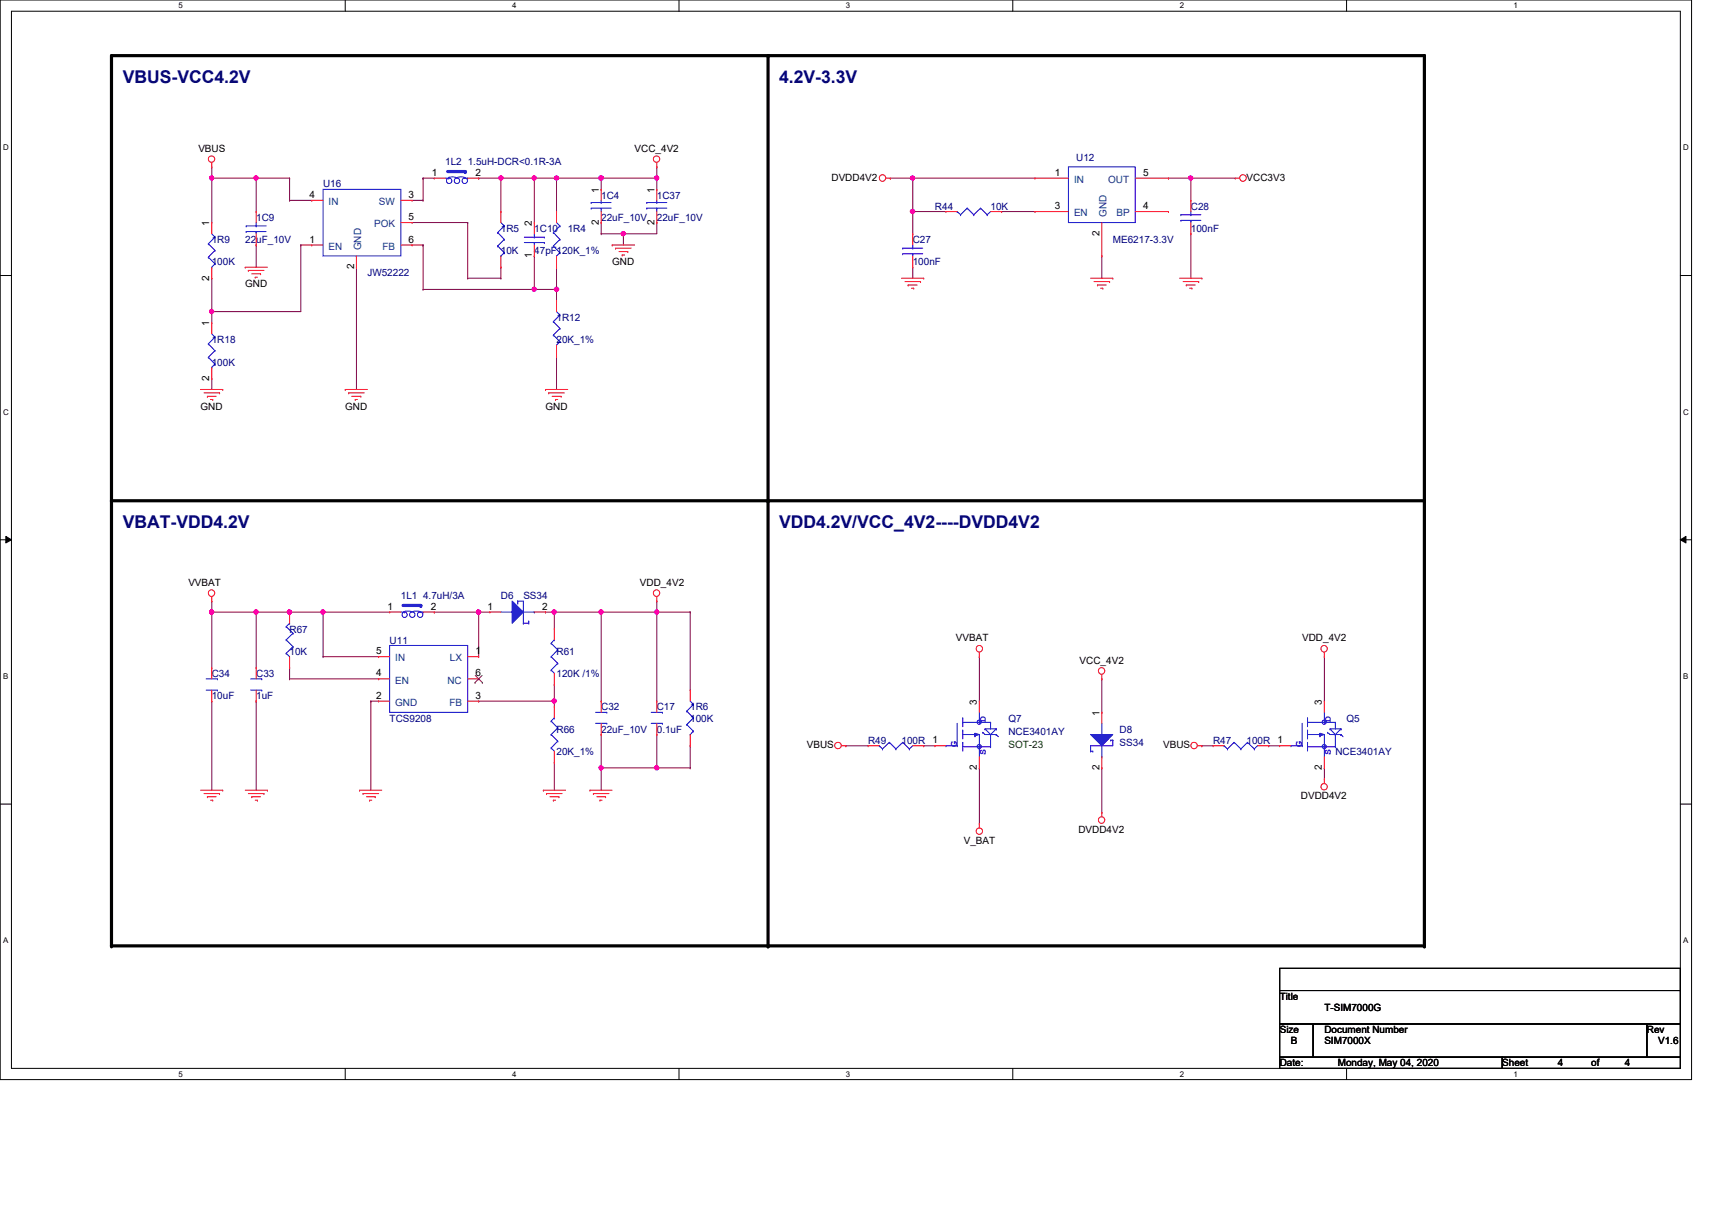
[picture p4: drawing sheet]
<svg xmlns="http://www.w3.org/2000/svg" width="297mm" height="210mm" viewBox="0 0 297 210" stroke-linecap="round" stroke-linejoin="round" font-family="sans-serif">
<path d="M0 0h293.5v187.3h-293.5zM2 1.9h289.5v183.4h-289.5z" fill="none" stroke="#000" stroke-width=".17"/>
<g fill="#fff">
<path d="M30.9 .2h.8v1.5h-.8z"/>
<path d="M30.9 185.5h.8v1.6h-.8z"/>
</g>
<path d="M59.9 0v1.9M59.9 185.3v2" fill="none" stroke="#000" stroke-width=".17"/>
<g fill="#fff">
<path d="M88.9 .2h.7v1.5h-.7z"/>
<path d="M88.9 185.5h.7v1.6h-.7z"/>
</g>
<path d="M117.8 0v1.9M117.8 185.3v2" fill="none" stroke="#000" stroke-width=".17"/>
<g fill="#fff">
<path d="M146.8 .2h.7v1.5h-.7z"/>
<path d="M146.8 185.5h.7v1.6h-.7z"/>
</g>
<path d="M175.7 0v1.9M175.7 185.3v2" fill="none" stroke="#000" stroke-width=".17"/>
<g fill="#fff">
<path d="M204.7 .2h.7v1.5h-.7z"/>
<path d="M204.7 185.5h.7v1.6h-.7z"/>
</g>
<path d="M233.6 0v1.9M233.6 185.3v2" fill="none" stroke="#000" stroke-width=".17"/>
<g fill="#fff">
<path d="M262.6 .2h.8v1.5h-.8z"/>
<path d="M262.6 185.5h.8v1.6h-.8z"/>
<path d="M.5 24.8h1v1.6h-1z"/>
<path d="M292.1 24.8h.9v1.6h-.9z"/>
<path d="M.5 70.7h1v1.5h-1z"/>
<path d="M292.1 70.7h.9v1.5h-.9z"/>
</g>
<path d="M0 47.8h2M291.5 47.8h2" fill="none" stroke="#000" stroke-width=".17"/>
<g fill="#fff">
<path d="M.5 116.5h.9v1.6h-.9z"/>
<path d="M292.1 116.5h.8v1.6h-.8z"/>
</g>
<path d="M0 93.6h2M1 93l1 .6-1 .6zM291.5 93.6l1-.6v1.2zM291.5 93.6h2" fill="none" stroke="#000" stroke-width=".17"/>
<path d="M1 93l1 .6-1 .6zM291.5 93.6l1-.6v1.2z" fill="#000"/>
<g fill="#fff">
<path d="M.5 162.4h.9v1.5h-.9z"/>
<path d="M292.1 162.4h.8v1.5h-.8z"/>
</g>
<path d="M0 139.5h2M291.5 139.5h2" fill="none" stroke="#000" stroke-width=".17"/>
<path d="M19.3 9.7h227.8v154.4h-227.8zM133.3 9.7v154.4M19.3 86.9h227.8" fill="none" stroke="#000" stroke-width=".55"/>
<g fill="#000">
<circle cx="133.3" cy="9.7" r=".28"/>
<circle cx="247.1" cy="9.7" r=".28"/>
<circle cx="19.3" cy="86.9" r=".28"/>
<circle cx="133.3" cy="86.9" r=".28"/>
<circle cx="247.1" cy="86.9" r=".28"/>
<circle cx="19.3" cy="164.1" r=".28"/>
<circle cx="133.3" cy="164.1" r=".28"/>
<circle cx="247.1" cy="164.1" r=".28"/>
</g>
<path d="M114 104.3h.1M114 106.2h.1M114 104.3v17.3" fill="none" stroke="#7f003f" stroke-width=".17"/>
<circle cx="113.9" cy="106.2" r=".38" fill="#f0f"/>
<circle cx="113.9" cy="106.2" r=".38" fill="none" stroke="#f0f" stroke-width=".17"/>
<path d="M104.3 127.4h.1M104.3 133.2h.1M104.3 127.4v5.8M104.3 133.2h9.7" fill="none" stroke="#7f003f" stroke-width=".17"/>
<circle cx="113.9" cy="133.2" r=".37" fill="#f0f"/>
<circle cx="113.9" cy="133.2" r=".37" fill="none" stroke="#f0f" stroke-width=".17"/>
<circle cx="104.3" cy="133.2" r=".37" fill="#f0f"/>
<circle cx="104.3" cy="133.2" r=".37" fill="none" stroke="#f0f" stroke-width=".17"/>
<path d="M44.4 106.2h.1M44.4 106.2v9.6M56 106.2h.1M56 106.2v7.7M44.4 121.6h.1M44.4 121.6v15.5M64.3 121.6h.1M64.3 121.6h1.4M114 127.4h.1M114 127.4v5.8" fill="none" stroke="#7f003f" stroke-width=".17"/>
<circle cx="56" cy="106.2" r=".38" fill="#f0f"/>
<circle cx="56" cy="106.2" r=".38" fill="none" stroke="#f0f" stroke-width=".17"/>
<path d="M50.2 106.2h.1M50.2 106.2h5.8" fill="none" stroke="#7f003f" stroke-width=".17"/>
<circle cx="50.2" cy="106.2" r=".38" fill="#f0f"/>
<circle cx="50.2" cy="106.2" r=".38" fill="none" stroke="#f0f" stroke-width=".17"/>
<path d="M96.2 106.2h.1M96.2 106.2h8.1" fill="none" stroke="#7f003f" stroke-width=".17"/>
<circle cx="104.3" cy="106.2" r=".38" fill="#f0f"/>
<circle cx="104.3" cy="106.2" r=".38" fill="none" stroke="#f0f" stroke-width=".17"/>
<circle cx="96.1" cy="106.2" r=".38" fill="#f0f"/>
<circle cx="96.1" cy="106.2" r=".38" fill="none" stroke="#f0f" stroke-width=".17"/>
<path d="M36.7 106.2h.1M36.7 106.2v9.6" fill="none" stroke="#7f003f" stroke-width=".17"/>
<circle cx="36.7" cy="106.2" r=".38" fill="#f0f"/>
<circle cx="36.7" cy="106.2" r=".38" fill="none" stroke="#f0f" stroke-width=".17"/>
<g fill="none" stroke="#7f003f" stroke-width=".17">
<path d="M36.7 104.3h.1M36.7 104.3v1.9M50.2 117.8h.1M50.2 117.8h15.5M56 113.9h.1M56 113.9h9.7M83.1 106.2h.1M83.1 106.2h1.9M96.2 118.7h.1M96.2 106.2h.1M96.2 106.2v2.9M96.2 118.7v2.9h-13.1"/>
<path d="M104.3 106.2h.1M104.3 106.2v15.4M83.1 121.6h.1"/>
</g>
<circle cx="96.1" cy="121.6" r=".37" fill="#f0f"/>
<circle cx="96.1" cy="121.6" r=".37" fill="none" stroke="#f0f" stroke-width=".17"/>
<g fill="none" stroke="#7f003f" stroke-width=".17">
<path d="M56 106.2h.1M56 106.2h11.6M83.1 106.2h.1M83.1 106.2v7.7M94.7 106.2h.1M94.7 106.2h1.5M36.7 121.6h.1M36.7 121.6v15.5M64.3 121.6h.1M64.3 121.6v15.5M96.2 121.6h.1M96.2 121.6v1"/>
<path d="M104.3 133.2h.1M104.3 133.2v3.9"/>
</g>
<circle cx="83" cy="106.2" r=".38" fill="#f0f"/>
<circle cx="83" cy="106.2" r=".38" fill="none" stroke="#f0f" stroke-width=".17"/>
<path d="M36.7 106.2h.1M36.7 106.2h7.7M96.2 132.2h.1M96.2 132.2v4.9" fill="none" stroke="#7f003f" stroke-width=".17"/>
<circle cx="36.7" cy="106.2" r=".38" fill="#f0f"/>
<circle cx="36.7" cy="106.2" r=".38" fill="none" stroke="#f0f" stroke-width=".17"/>
<path d="M44.4 106.2h.1M44.4 106.2h5.8" fill="none" stroke="#7f003f" stroke-width=".17"/>
<circle cx="44.4" cy="106.2" r=".38" fill="#f0f"/>
<circle cx="44.4" cy="106.2" r=".38" fill="none" stroke="#f0f" stroke-width=".17"/>
<path d="M44.4 30.9h.1M44.4 30.9h5.8M114 29h.1M114 29v1.9" fill="none" stroke="#7f003f" stroke-width=".17"/>
<circle cx="44.4" cy="30.9" r=".37" fill="#f0f"/>
<circle cx="44.4" cy="30.9" r=".37" fill="none" stroke="#f0f" stroke-width=".17"/>
<path d="M36.7 54.1h.1M52.2 42.5h.1M52.2 42.5v11.6h-15.5" fill="none" stroke="#7f003f" stroke-width=".17"/>
<circle cx="36.7" cy="54" r=".37" fill="#f0f"/>
<circle cx="36.7" cy="54" r=".37" fill="none" stroke="#f0f" stroke-width=".17"/>
<g fill="none" stroke="#7f003f" stroke-width=".17">
<path d="M36.7 30.9h.1M36.7 30.9v7.7M44.4 30.9h.1M44.4 30.9v5.8M50.2 30.9h.1M50.2 34.8h.1M50.2 30.9v3.9M50.2 34.8h3.9M73.4 30.9h.1M73.4 30.9v3.9M73.4 30.9h1.9M96.6 30.9h7.7"/>
<path d="M104.3 30.9h.1M44.4 42.5h.1M44.4 42.5v3.9M61.8 46.4h.1M61.8 46.4v21.2M73.4 42.5h.1M73.4 42.5v7.7"/>
</g>
<circle cx="96.6" cy="30.9" r=".37" fill="#f0f"/>
<circle cx="96.6" cy="30.9" r=".37" fill="none" stroke="#f0f" stroke-width=".17"/>
<circle cx="104.3" cy="30.9" r=".37" fill="#f0f"/>
<circle cx="104.3" cy="30.9" r=".37" fill="none" stroke="#f0f" stroke-width=".17"/>
<path d="M104.3 30.9h.1M104.3 30.9h9.7" fill="none" stroke="#7f003f" stroke-width=".17"/>
<circle cx="113.9" cy="30.9" r=".37" fill="#f0f"/>
<circle cx="113.9" cy="30.9" r=".37" fill="none" stroke="#f0f" stroke-width=".17"/>
<circle cx="104.3" cy="30.9" r=".37" fill="#f0f"/>
<circle cx="104.3" cy="30.9" r=".37" fill="none" stroke="#f0f" stroke-width=".17"/>
<path d="M92.7 30.9h.1M92.7 30.9h3.9M96.6 30.9h.1M96.6 30.9v5.8M114 30.9h.1M114 30.9v2M96.6 50.2h.1M96.6 50.2v2M104.3 40.6h.1M104.3 40.6h3.9" fill="none" stroke="#7f003f" stroke-width=".17"/>
<circle cx="92.7" cy="30.9" r=".37" fill="#f0f"/>
<circle cx="92.7" cy="30.9" r=".37" fill="none" stroke="#f0f" stroke-width=".17"/>
<path d="M108.2 40.6h.1M108.2 40.6h5.8" fill="none" stroke="#7f003f" stroke-width=".17"/>
<circle cx="108.1" cy="40.5" r=".37" fill="#f0f"/>
<circle cx="108.1" cy="40.5" r=".37" fill="none" stroke="#f0f" stroke-width=".17"/>
<path d="M92.7 50.2h.1M92.7 50.2h3.9M96.6 61.8h.1M96.6 61.8v5.8" fill="none" stroke="#7f003f" stroke-width=".17"/>
<circle cx="96.6" cy="50.2" r=".37" fill="#f0f"/>
<circle cx="96.6" cy="50.2" r=".37" fill="none" stroke="#f0f" stroke-width=".17"/>
<circle cx="92.7" cy="50.2" r=".37" fill="#f0f"/>
<circle cx="92.7" cy="50.2" r=".37" fill="none" stroke="#f0f" stroke-width=".17"/>
<path d="M36.7 30.9h.1M36.7 30.9h7.7M73.4 50.2h.1M92.7 44.4h.1M92.7 44.4v5.8h-19.3M96.6 46.4h.1M96.6 46.4v3.8" fill="none" stroke="#7f003f" stroke-width=".17"/>
<circle cx="36.7" cy="30.9" r=".37" fill="#f0f"/>
<circle cx="36.7" cy="30.9" r=".37" fill="none" stroke="#f0f" stroke-width=".17"/>
<path d="M36.7 29h.1M36.7 29v1.9M104.3 30.9h.1M104.3 30.9v2M114 38.6h.1M114 38.6v2M36.7 54.1h.1M36.7 54.1v1.9" fill="none" stroke="#7f003f" stroke-width=".17"/>
<circle cx="104.3" cy="30.9" r=".37" fill="#f0f"/>
<circle cx="104.3" cy="30.9" r=".37" fill="none" stroke="#f0f" stroke-width=".17"/>
<g fill="none" stroke="#7f003f" stroke-width=".17">
<path d="M104.3 38.6h.1M104.3 38.6v2M158.4 30.9h.1M158.4 30.9h21.2M173.8 36.7h.1M173.8 36.7h5.8M36.7 48.3h.1M36.7 48.3v5.8M108.2 40.6h.1M108.2 40.6v1.9M191.2 44.4h.1M191.2 44.4v3.9"/>
<path d="M36.7 65.7h.1M36.7 65.7v1.9M50.2 115.8h.1M50.2 115.8v2M75.3 106.2h.1M75.3 106.2h7.8M104.3 106.2h.1M104.3 106.2h9.7"/>
</g>
<circle cx="158.3" cy="30.9" r=".37" fill="#f0f"/>
<circle cx="158.3" cy="30.9" r=".37" fill="none" stroke="#f0f" stroke-width=".17"/>
<path d="M158.4 36.7h.1M158.4 36.7v3.9" fill="none" stroke="#7f003f" stroke-width=".17"/>
<circle cx="158.3" cy="36.7" r=".37" fill="#f0f"/>
<circle cx="158.3" cy="36.7" r=".37" fill="none" stroke="#f0f" stroke-width=".17"/>
<path d="M154.5 30.9h.1M154.5 30.9h3.9M206.6 30.9h.1M206.6 30.9h7.7M206.6 30.9v3.9M158.4 46.4h.1M158.4 46.4v1.9M206.6 40.6h.1M206.6 40.6v7.7" fill="none" stroke="#7f003f" stroke-width=".17"/>
<circle cx="206.6" cy="30.9" r=".37" fill="#f0f"/>
<circle cx="206.6" cy="30.9" r=".37" fill="none" stroke="#f0f" stroke-width=".17"/>
<g fill="none" stroke="#7f003f" stroke-width=".17">
<path d="M71.5 34.8h1.9M73.4 34.8h.1M86.9 30.9h.1M86.9 30.9h5.8M86.9 30.9v5.8M92.7 30.9h.1M92.7 30.9v7.7M202.7 30.9h.1M202.7 30.9h3.9M52.2 42.5h.1M52.2 42.5h1.9M71.5 42.5h1.9"/>
<path d="M73.4 42.5h.1"/>
</g>
<circle cx="86.9" cy="30.9" r=".37" fill="#f0f"/>
<circle cx="86.9" cy="30.9" r=".37" fill="none" stroke="#f0f" stroke-width=".17"/>
<g fill="none" stroke="#7f003f" stroke-width=".17">
<path d="M71.5 38.6h9.6M81.1 38.6h.1M81.1 38.6v9.7M83.1 30.9h.1M83.1 30.9h3.8M158.4 36.7h.1M158.4 30.9h.1M158.4 36.7h5.7M158.4 30.9v5.8M81.1 48.3h.1M81.1 48.3h5.8M86.9 48.3h.1"/>
<path d="M86.9 46.4h.1M86.9 46.4v1.9M114 106.2h.1M114 106.2h5.8M119.8 106.2h.1M119.8 106.2v13.5M169.9 113.9h.1M169.9 113.9v7.7M191.2 117.8h.1M191.2 117.8v5.8M229.8 113.9h.1M229.8 113.9v7.7"/>
<path d="M114 133.2h5.8M119.8 133.2h.1M119.8 129.4h.1M119.8 129.4v3.8M146.8 129.4h.1M146.8 129.4h3.8M160.3 129.4h.1M160.3 129.4h1.9M169.9 133.2h.1M169.9 133.2v9.7M191.2 133.2h.1M191.2 133.2v7.7"/>
<path d="M208.5 129.4h.1M208.5 129.4h2M220.1 129.4h.1M220.1 129.4h1.9M229.8 133.2h.1M229.8 133.2v1.9"/>
</g>
<g fill="none" stroke="#f00" stroke-width=".17">
<path d="M36.7 29h.1M36.7 28.2v.8M44.4 36.7h.1M44.4 36.7v1.9M86.9 36.7h.1M86.9 36.7v1.9M92.7 38.6h.1M92.7 38.6v2M96.6 36.7h.1M96.6 36.7v1.9M104.3 32.9h.1M104.3 38.6h.1"/>
<path d="M104.3 32.9v1.9M104.3 36.7v1.9M114 29h.1M114 28.2v.8M153.7 30.9h.8M154.5 30.9h.1M164.1 36.7h.1M164.1 36.7h2M171.9 36.7h1.9M173.8 36.7h.1M206.6 34.8h.1M206.6 34.8v1.9"/>
<path d="M206.6 38.6v2M214.3 30.9h.1M214.3 30.9h.8M36.7 56h.1M36.7 56v1.9M42.5 46.4h.1M42.5 46.4h3.9M43.1 46.9h.1M43.1 46.9h2.7M43.7 47.5h1.5M44.3 48.1h.1M44.3 48.1h.4"/>
<path d="M44.4 42.5h.1M44.4 40.6v1.9M45.2 47.5h.1M86.9 46.4h.1M86.9 44.4v2M92.7 44.4h.1M92.7 42.5v1.9M96.6 46.4h.1M96.6 44.4v2M106.2 42.5h.1M106.2 42.5h3.9M106.8 43.1h.1"/>
<path d="M106.8 43.1h2.7M107.4 43.6h1.5M107.9 44.2h.1M107.9 44.2h.5M108.9 43.6h.1M156.4 48.3h3.9M157 48.9h2.7M157.6 49.4h.1M157.6 49.4h1.5M158.2 50h.3M158.4 46.4h.1M158.4 40.6h.1"/>
<path d="M158.4 40.6v1.9M158.4 44.4v2M158.5 50h.1M159.7 48.9h.1M160.3 48.3h.1M189.2 48.3h3.9M189.8 48.9h2.7M190.4 49.4h.1M190.4 49.4h1.5M191 50h.3M191.3 50h.1M192.5 48.9h.1"/>
<path d="M193.1 48.3h.1M204.7 48.3h3.8M205.3 48.9h2.7M205.8 49.4h.1M205.8 49.4h1.6M206.4 50h.4M206.6 40.6h.1M206.8 50h.1M208 48.9h.1M208.5 48.3h.1M34.8 67.6h3.8M35.4 68.2h2.7"/>
<path d="M36 68.7h.1M36 68.7h1.5M36.5 69.3h.4M36.7 65.7h.1M36.7 63.7v2M36.9 69.3h.1M38.1 68.2h.1M38.6 67.6h.1M59.9 67.6h.1M59.9 67.6h3.9M60.5 68.2h.1M60.5 68.2h2.7"/>
<path d="M61 68.7h1.6M61.6 69.3h.1M61.6 69.3h.4M62.6 68.7h.1M94.7 67.6h.1M94.7 67.6h3.8M95.2 68.2h.1M95.2 68.2h2.7M95.8 68.7h1.6M96.4 69.3h.1M96.4 69.3h.4M97.4 68.7h.1"/>
<path d="M36.7 104.3h.1M36.7 115.8h.1M36.7 103.5v.8M36.7 115.8v2M36.7 119.7v1.9M44.4 115.8h.1M44.4 115.8v2M44.4 119.7v1.9M65.7 117.8h.1M65.7 113.9h.1M65.7 117.8h1.9M65.7 113.9h1.9"/>
<path d="M81.1 117.8h2M81.1 113.9h2M83.1 117.8h.1M83.1 113.9h.1M96.2 118.7h.1M96.2 109.1h.1M96.2 109.1v1.9M96.2 116.8v1.9M114 104.3h.1M114 103.5v.8M169.9 113.9h.1M169.9 113.2v.7"/>
<path d="M191.2 117.8h.1M191.2 117v.8M229.8 113.9h.1M229.8 113.2v.7M34.8 137.1h3.8M35.4 137.7h2.7M36 138.2h.1M36 138.2h1.5M36.5 138.8h.4M36.7 121.6h.1M36.9 138.8h.1M38.1 137.7h.1"/>
<path d="M38.6 137.1h.1M42.5 137.1h3.9M43.1 137.7h2.7M43.7 138.2h.1M43.7 138.2h1.5M44.3 138.8h.4M44.4 121.6h.1M44.7 138.8h.1M45.8 137.7h.1M46.4 137.1h.1M62.4 137.1h.1M62.4 137.1h3.8"/>
<path d="M63 137.7h.1M63 137.7h2.7M63.6 138.2h1.5M64.1 138.8h.1M64.1 138.8h.4M65.1 138.2h.1M65.7 121.6h.1M65.7 121.6h1.9M81.1 121.6h2M83.1 121.6h.1M94.3 137.1h.1M94.3 137.1h3.8"/>
<path d="M94.8 137.7h.1M94.8 137.7h2.7M95.4 138.2h1.6M96 138.8h.1M96 138.8h.4M97 138.2h.1M102.4 137.1h.1M102.4 137.1h3.8M103 137.7h.1M103 137.7h2.7M103.5 138.2h1.6M104.1 138.8h.1"/>
<path d="M104.1 138.8h.4M105.1 138.2h.1M114 127.4h.1M114 121.6h.1M114 121.6v2M114 125.5v1.9M146 129.4h.8M146.8 129.4h.1M150.6 129.4h.1M150.6 129.4h2M158.4 129.4h1.9M160.3 129.4h.1"/>
<path d="M207.8 129.4h.7M208.5 129.4h.1M210.5 129.4h.1M210.5 129.4h1.9M218.2 129.4h1.9M220.1 129.4h.1M222 129.4h.1M222 129.4h2M229.8 135.1h.1M229.8 121.6h.1M229.8 133.2h.1M229.8 121.6v2"/>
<path d="M229.8 131.3v1.9M229.8 135.1v.8M169.9 142.9h.1M169.9 142.9v.7M191.2 140.9h.1M191.2 140.9v.8"/>
<circle cx="36.7" cy="27.6" r=".56"/>
<circle cx="113.9" cy="27.6" r=".56"/>
<circle cx="153.1" cy="30.9" r=".56"/>
<circle cx="215.7" cy="30.9" r=".57"/>
<circle cx="36.7" cy="102.9" r=".56"/>
<circle cx="113.9" cy="102.9" r=".56"/>
<circle cx="169.9" cy="112.5" r=".56"/>
<circle cx="191.1" cy="116.4" r=".56"/>
<circle cx="229.7" cy="112.5" r=".56"/>
<circle cx="145.4" cy="129.3" r=".56"/>
<circle cx="207.2" cy="129.3" r=".56"/>
<circle cx="229.7" cy="136.5" r=".56"/>
<circle cx="169.9" cy="144.2" r=".56"/>
<circle cx="191.1" cy="142.3" r=".56"/>
</g>
<path d="M222 168h69.5v3.8h-69.5zM222 171.8h69.5v5.8h-69.5zM222 177.6h5.8v5.8h-5.8zM227.8 177.6h57.9v5.8h-57.9zM285.7 177.6h5.8v5.8h-5.8zM222 183.4h38.6v1.9h-38.6zM260.6 183.4h30.9v1.9h-30.9z" fill="none" stroke="#000" stroke-width=".17"/>
<g fill="none" stroke="#00f" stroke-width=".17">
<path d="M42.7 39.2h.1M42.7 39.2h3.5M44.4 39.2h.1M44.4 38.6v.6M86.9 38.6l.6 .6M87.5 39.2h.1M87.5 39.2l-1.1 1.1M96.6 38.6l.6 .6M97.2 39.2h.1M97.2 39.2l-1.2 1.1M102.6 36.1h.1M102.6 35.1h.1"/>
<path d="M102.6 36.1h3.4M102.6 35.1h3.4M104.3 35.1h.1M104.3 36.1h.1M104.3 34.8v.3M104.3 36.1v.6M166.1 36.7h.1M166.1 36.7l.6 .6M166.7 37.3h.1M167.8 36.1h.1M167.8 36.1l1.1 1.2M167.8 36.1l-1.1 1.2"/>
<path d="M168.9 37.3h.1M170.1 36.1h.1M170.1 36.1l1.2 1.2M170.1 36.1l-1.2 1.2M171.3 37.3h.1M171.9 36.7l-.6 .6M204.9 37.3h.1M204.9 38.2h.1M204.9 37.3h3.5M204.9 38.2h3.5M206.6 38.2h.1M206.6 37.3h.1"/>
<path d="M206.6 36.7v.6M206.6 38.2v.4M36.1 59.6h.1M36.1 59.6l1.2 1.2M36.7 57.9l.6 .6M37.3 58.5h.1M37.3 58.5l-1.2 1.1M42.7 40.2h.1M42.7 40.2h3.5M44.4 40.2h.1M44.4 40.2v.4M86.4 40.3h.1"/>
<path d="M86.4 42.7h.1M86.4 40.3l1.1 1.2M86.4 42.7l1.1 1.2M86.9 44.4h.1M87.5 41.5h.1M87.5 43.9h.1M87.5 41.5l-1.1 1.2M87.5 43.9l-.6 .5M91 41.1h3.4M91 42.1h3.4M92.7 42.1h.1M92.7 41.1h.1"/>
<path d="M92.7 40.6v.5M92.7 42.1v.4M94.4 41.1h.1M94.4 42.1h.1M96 40.3h.1M96 42.7h.1M96 40.3l1.2 1.2M96 42.7l1.2 1.2M96.6 44.4h.1M97.2 41.5h.1M97.2 43.9h.1M97.2 41.5l-1.2 1.2"/>
<path d="M97.2 43.9l-.6 .5M156.6 43.1h.1M156.6 44h.1M156.6 43.1h3.5M156.6 44h3.5M158.4 44h.1M158.4 43.1h.1M158.4 42.5v.6M158.4 44v.4M36.1 62h.1M36.1 62l1.2 1.2M36.7 63.7h.1"/>
<path d="M37.3 60.8h.1M37.3 63.2h.1M37.3 60.8l-1.2 1.2M37.3 63.2l-.6 .5M35.8 119.7h1.9M35.8 117.8h1.9M37.7 119.7h.1M37.7 117.8h.1M43.5 119.7h1.9M43.5 117.8h1.9M45.4 119.7h.1M45.4 117.8h.1"/>
<path d="M67.6 112h13.5v11.6h-13.5zM95.6 116.2h.1M95.6 113.9h.1M95.6 111.6h.1M95.6 116.2l.6 .6M95.6 113.9l1.2 1.2M95.6 111.6l1.2 1.1M96.2 111h.1M96.2 111l-.6 .6M96.8 115.1h.1M96.8 112.7h.1M96.8 115.1l-1.2 1.1"/>
<path d="M96.8 112.7l-1.2 1.2M113 125.5h1.9M113 123.6h1.9M114.9 125.5h.1M114.9 123.6h.1M152.6 129.4h.1M152.6 129.4l.5 .5M153.1 129.9h.1M154.3 128.8h.1M154.3 128.8l1.1 1.1M154.3 128.8l-1.2 1.1M155.4 129.9h.1"/>
<path d="M156.6 128.8h.1M156.6 128.8l1.2 1.1M156.6 128.8l-1.2 1.1M157.8 129.9h.1M158.4 129.4l-.6 .5M212.4 129.4h.1M212.4 129.4l.6 .5M213 129.9h.1M214.1 128.8h.1M214.1 128.8l1.2 1.1M214.1 128.8l-1.1 1.1M215.3 129.9h.1"/>
<path d="M216.4 128.8h.1M216.4 128.8l1.2 1.1M216.4 128.8l-1.1 1.1M217.6 129.9h.1M218.2 129.4l-.6 .5M224 129.4h.1M224 129.4h1.9M225.9 129.4h.1M225.9 125.5v3.9M226.9 128.8h.1M226.9 126.7h.1M226.9 124.5h.1"/>
<path d="M226.9 125.3h.1M226.9 127.4h2.9M226.9 124.5v1.6M226.9 126.7v1.5M226.9 128.8v1.5M226.9 129.5h4.8M226.9 125.3h4.8M229 127.6h.1M229 127.2h.1M229 127.2l.8 .2M229 127.2v.4M229.8 125.3h.1"/>
<path d="M229.8 127.4h.1M229.8 129.5h.1M229.8 123.6v1.7M229.8 127.4v3.9M229.8 127.4l-.8 .2M230.3 127h.1M230.3 127l.5 .4h1.9M230.8 126.4h.1M230.8 126.4h1.9M230.8 126.4l.9 1M231.7 129.5h.1M231.7 127.4h.1"/>
<path d="M231.7 125.3h.1M231.7 125.3v1.1M231.7 127.4v2.1M232.7 127.4h.1M232.7 126.4h.1M232.7 127.4l.3 .4M232.7 126.4l-1 1"/>
<circle cx="229.8" cy="129.5" r=".37"/>
<circle cx="229.8" cy="125.3" r=".37"/>
</g>
<path d="M82.4 118.4h.1M82.5 117.2l1.2 1.2M83.6 117.2l-1.2 1.2M83.7 118.4h.1" fill="none" stroke="#7f3f00" stroke-width=".17"/>
<path d="M88.9 104.3l1.9 1.9-1.9 1.9z" fill="#00f"/>
<g fill="none" stroke="#00f" stroke-width=".17">
<path d="M86.9 106.2h2M88.9 104.3l1.9 1.9-1.9 1.9zM88.9 106.2h.1M89.8 104.3h.1M89.8 104.6h.1M89.8 104.3h1v3.8M89.8 104.3v.3M90.8 108.1h.1M90.8 106.2h1.9M90.8 108.1h.9M91.7 108.1h.1M91.7 107.7h.1"/>
<path d="M91.7 107.7v.4M92.7 106.2h.1"/>
</g>
<path d="M85 106.2h.1M85 106.2h1.9M92.7 106.2h2M94.7 106.2h.1" fill="none" stroke="#f00" stroke-width=".17"/>
<path d="M77.7 29.8h3" fill="none" stroke="#00f" stroke-width=".55"/>
<circle cx="80.7" cy="29.8" r=".28" fill="#00f"/>
<g fill="none" stroke="#00f" stroke-width=".17">
<path d="M56 32.9h13.6v11.5h-13.6zM77.3 30.9h.5M77.8 30.8l.7-.1 .7 .1M77.8 30.9h.1M79.4 30.8l.6-.1 .7 .1M80.6 30.9h.5M81.1 30.9h.1M96 55.8h.1M96 58.1h.1M96 55.8l1.2 1.2M96 58.1l1.2 1.2M96.6 59.9h.1"/>
<path d="M96.6 54.1l.6 .6M97.2 54.7h.1M97.2 57h.1M97.2 59.3h.1M97.2 54.7l-1.2 1.1M97.2 57l-1.2 1.1M97.2 59.3l-.6 .6M95.6 129.8h.1M95.6 127.4h.1M95.6 125.1h.1M95.6 129.8l.6 .5M95.6 127.4l1.2 1.2"/>
<path d="M95.6 125.1l1.2 1.2M96.2 124.5h.1M96.2 124.5l-.6 .6M96.8 128.6h.1M96.8 126.3h.1M96.8 128.6l-1.2 1.2M96.8 126.3l-1.2 1.1M119.2 123.4h.1M119.2 125.7h.1M119.2 123.4l1.1 1.1M119.2 125.7l1.1 1.1M119.8 127.4h.1"/>
<path d="M119.8 121.6l.5 .6M120.3 122.2h.1M120.3 124.5h.1M120.3 126.8h.1M120.3 122.2l-1.1 1.2M120.3 124.5l-1.1 1.2M120.3 126.8l-.5 .6"/>
<circle cx="77.9" cy="31.4" r=".47"/>
<circle cx="79.3" cy="31.4" r=".47"/>
<circle cx="80.6" cy="31.4" r=".47"/>
</g>
<g fill="none" stroke="#f00" stroke-width=".17">
<path d="M54.1 34.8h.1M54.1 34.8h1.9M69.6 38.6h1.9M69.6 34.8h1.9M71.5 38.6h.1M71.5 34.8h.1M75.3 30.9h.1M75.3 30.9h2M81.1 30.9h2M83.1 30.9h.1M54.1 42.5h.1M54.1 42.5h1.9"/>
<path d="M61.8 46.4h.1M61.8 44.4v2M69.6 42.5h1.9M71.5 42.5h.1M96.6 52.2h.1M96.6 52.2v1.9M96.6 59.9v1.9M96.6 61.8h.1M119.8 119.7h.1M119.8 119.7v1.9M96.2 132.2h.1M96.2 122.6h.1"/>
<path d="M96.2 122.6v1.9M96.2 130.3v1.9M119.8 129.4h.1M119.8 127.4v2"/>
</g>
<path d="M189.2 127.4h3.9l-1.9 2z" fill="#00f"/>
<g fill="none" stroke="#00f" stroke-width=".17">
<path d="M112.2 36.1h.1M112.2 35.1h.1M112.2 36.1h3.5M112.2 35.1h3.5M114 35.1h.1M114 36.1h.1M114 34.8v.3M114 36.1v.6M185.4 29h11.6v9.6h-11.6zM36.1 42.3h.1M36.1 44.6h.1M36.1 42.3l1.2 1.1"/>
<path d="M36.1 44.6l1.2 1.2M36.7 46.4h.1M36.7 40.6l.6 .5M37.3 41.1h.1M37.3 43.4h.1M37.3 45.8h.1M37.3 41.1l-1.2 1.2M37.3 43.4l-1.2 1.2M37.3 45.8l-.6 .6M49.7 113.3h.1M49.7 111h.1M49.7 108.7h.1"/>
<path d="M49.7 113.3l.5 .6M49.7 111l1.1 1.2M49.7 108.7l1.1 1.2M50.2 108.1h.1M50.2 108.1l-.5 .6M50.8 112.2h.1M50.8 109.9h.1M50.8 112.2l-1.1 1.1M50.8 109.9l-1.1 1.1M103.3 125.5h2M103.3 123.6h2M105.3 125.5h.1"/>
<path d="M105.3 123.6h.1M189.2 127.4h3.9l-1.9 2zM189.2 129.4h.1M189.2 130.3h.1M189.2 129.4v.9M189.2 130.3h.4M189.6 130.3h.1M191.2 127.4h.1M191.2 131.3h.1M191.2 125.5v1.9M191.2 129.4v1.9M192.7 128.4h.1"/>
<path d="M192.7 128.4h.4M193.1 128.4h.1M193.1 128.4v1h-3.9"/>
</g>
<g fill="none" stroke="#f00" stroke-width=".17">
<path d="M36.7 38.6h.1M36.7 38.6v2M114 32.9h.1M114 38.6h.1M114 32.9v1.9M114 36.7v1.9M179.6 30.9h.1M179.6 36.7h.1M179.6 30.9h5.8M179.6 36.7h5.8M191.2 38.6v5.8M197 30.9h5.7"/>
<path d="M197 36.7h5.7M202.7 30.9h.1M202.7 36.7h.1M36.7 48.3h.1M36.7 46.4v1.9M191.2 44.4h.1M50.2 115.8h.1M50.2 106.2h.1M50.2 106.2v1.9M50.2 113.9v1.9M104.3 127.4h.1M104.3 121.6h.1"/>
<path d="M104.3 121.6v2M104.3 125.5v1.9M191.2 123.6h.1M191.2 133.2h.1M191.2 123.6v1.9M191.2 131.3v1.9"/>
</g>
<path d="M69.9 105h3.1" fill="none" stroke="#00f" stroke-width=".55"/>
<circle cx="73" cy="105" r=".28" fill="#00f"/>
<g fill="none" stroke="#00f" stroke-width=".17">
<path d="M69.6 106.2h.5M70.1 106.1l.7-.1 .7 .1M70.1 106.2h.1M71.6 106.1l.7-.1 .7 .1M72.9 106.2h.5M73.4 106.2h.1M164.1 129.4h.1M164.1 129.4h2M166.1 129.4h.1M166.1 125.5v3.9M167 128.8h.1M167 126.7h.1"/>
<path d="M167 124.5h.1M167 125.3h.1M167 127.4h2.9M167 124.5v1.6M167 126.7v1.5M167 128.8v1.5M167 129.5h4.9M167 125.3h4.9M169.2 127.6h.1M169.2 127.2h.1M169.2 127.2l.7 .2M169.2 127.2v.4"/>
<path d="M169.9 125.3h.1M169.9 127.4h.1M169.9 129.5h.1M169.9 123.6v1.7M169.9 127.4v3.9M169.9 127.4l-.7 .2M170.5 127h.1M170.5 127l.4 .4h1.9M170.9 126.4h.1M170.9 126.4h1.9M170.9 126.4l1 1M171.9 129.5h.1"/>
<path d="M171.9 127.4h.1M171.9 125.3h.1M171.9 125.3v1.1M171.9 127.4v2.1M172.8 127.4h.1M172.8 126.4h.1M172.8 127.4l.4 .4M172.8 126.4l-.9 1"/>
<circle cx="70.2" cy="106.6" r=".46"/>
<circle cx="71.5" cy="106.6" r=".47"/>
<circle cx="72.9" cy="106.6" r=".47"/>
<circle cx="169.9" cy="125.3" r=".37"/>
<circle cx="169.9" cy="129.5" r=".37"/>
</g>
<path d="M67.6 106.2h.1M67.6 106.2h2M73.4 106.2h1.9M75.3 106.2h.1M162.2 129.4h.1M162.2 129.4h1.9M169.9 121.6h.1M169.9 133.2h.1M169.9 121.6v2M169.9 131.3v1.9" fill="none" stroke="#f00" stroke-width=".17"/>
<circle cx="113.9" cy="106.2" r=".38" fill="#f0f"/>
<circle cx="113.9" cy="106.2" r=".38" fill="none" stroke="#f0f" stroke-width=".17"/>
<circle cx="113.9" cy="133.2" r=".37" fill="#f0f"/>
<circle cx="113.9" cy="133.2" r=".37" fill="none" stroke="#f0f" stroke-width=".17"/>
<circle cx="104.3" cy="133.2" r=".37" fill="#f0f"/>
<circle cx="104.3" cy="133.2" r=".37" fill="none" stroke="#f0f" stroke-width=".17"/>
<circle cx="56" cy="106.2" r=".38" fill="#f0f"/>
<circle cx="56" cy="106.2" r=".38" fill="none" stroke="#f0f" stroke-width=".17"/>
<circle cx="50.2" cy="106.2" r=".38" fill="#f0f"/>
<circle cx="50.2" cy="106.2" r=".38" fill="none" stroke="#f0f" stroke-width=".17"/>
<circle cx="104.3" cy="106.2" r=".38" fill="#f0f"/>
<circle cx="104.3" cy="106.2" r=".38" fill="none" stroke="#f0f" stroke-width=".17"/>
<circle cx="96.1" cy="106.2" r=".38" fill="#f0f"/>
<circle cx="96.1" cy="106.2" r=".38" fill="none" stroke="#f0f" stroke-width=".17"/>
<circle cx="36.7" cy="106.2" r=".38" fill="#f0f"/>
<circle cx="36.7" cy="106.2" r=".38" fill="none" stroke="#f0f" stroke-width=".17"/>
<circle cx="96.1" cy="121.6" r=".37" fill="#f0f"/>
<circle cx="96.1" cy="121.6" r=".37" fill="none" stroke="#f0f" stroke-width=".17"/>
<circle cx="83" cy="106.2" r=".38" fill="#f0f"/>
<circle cx="83" cy="106.2" r=".38" fill="none" stroke="#f0f" stroke-width=".17"/>
<circle cx="36.7" cy="106.2" r=".38" fill="#f0f"/>
<circle cx="36.7" cy="106.2" r=".38" fill="none" stroke="#f0f" stroke-width=".17"/>
<circle cx="44.4" cy="106.2" r=".38" fill="#f0f"/>
<circle cx="44.4" cy="106.2" r=".38" fill="none" stroke="#f0f" stroke-width=".17"/>
<circle cx="44.4" cy="30.9" r=".37" fill="#f0f"/>
<circle cx="44.4" cy="30.9" r=".37" fill="none" stroke="#f0f" stroke-width=".17"/>
<circle cx="36.7" cy="54" r=".37" fill="#f0f"/>
<circle cx="36.7" cy="54" r=".37" fill="none" stroke="#f0f" stroke-width=".17"/>
<circle cx="96.6" cy="30.9" r=".37" fill="#f0f"/>
<circle cx="96.6" cy="30.9" r=".37" fill="none" stroke="#f0f" stroke-width=".17"/>
<circle cx="104.3" cy="30.9" r=".37" fill="#f0f"/>
<circle cx="104.3" cy="30.9" r=".37" fill="none" stroke="#f0f" stroke-width=".17"/>
<circle cx="113.9" cy="30.9" r=".37" fill="#f0f"/>
<circle cx="113.9" cy="30.9" r=".37" fill="none" stroke="#f0f" stroke-width=".17"/>
<circle cx="104.3" cy="30.9" r=".37" fill="#f0f"/>
<circle cx="104.3" cy="30.9" r=".37" fill="none" stroke="#f0f" stroke-width=".17"/>
<circle cx="92.7" cy="30.9" r=".37" fill="#f0f"/>
<circle cx="92.7" cy="30.9" r=".37" fill="none" stroke="#f0f" stroke-width=".17"/>
<circle cx="108.1" cy="40.5" r=".37" fill="#f0f"/>
<circle cx="108.1" cy="40.5" r=".37" fill="none" stroke="#f0f" stroke-width=".17"/>
<circle cx="96.6" cy="50.2" r=".37" fill="#f0f"/>
<circle cx="96.6" cy="50.2" r=".37" fill="none" stroke="#f0f" stroke-width=".17"/>
<circle cx="92.7" cy="50.2" r=".37" fill="#f0f"/>
<circle cx="92.7" cy="50.2" r=".37" fill="none" stroke="#f0f" stroke-width=".17"/>
<circle cx="36.7" cy="30.9" r=".37" fill="#f0f"/>
<circle cx="36.7" cy="30.9" r=".37" fill="none" stroke="#f0f" stroke-width=".17"/>
<circle cx="104.3" cy="30.9" r=".37" fill="#f0f"/>
<circle cx="104.3" cy="30.9" r=".37" fill="none" stroke="#f0f" stroke-width=".17"/>
<circle cx="158.3" cy="30.9" r=".37" fill="#f0f"/>
<circle cx="158.3" cy="30.9" r=".37" fill="none" stroke="#f0f" stroke-width=".17"/>
<circle cx="158.3" cy="36.7" r=".37" fill="#f0f"/>
<circle cx="158.3" cy="36.7" r=".37" fill="none" stroke="#f0f" stroke-width=".17"/>
<circle cx="206.6" cy="30.9" r=".37" fill="#f0f"/>
<circle cx="206.6" cy="30.9" r=".37" fill="none" stroke="#f0f" stroke-width=".17"/>
<circle cx="86.9" cy="30.9" r=".37" fill="#f0f"/>
<circle cx="86.9" cy="30.9" r=".37" fill="none" stroke="#f0f" stroke-width=".17"/>
<g font-size="3" fill="#00007f">
<text x="21.3" y="14.4">VBUS-VCC4.2V</text>
<text x="135.2" y="14.4">4.2V-3.3V</text>
<text x="21.3" y="91.7">VBAT-VDD4.2V</text>
<text x="135.2" y="91.7">VDD4.2V/VCC_4V2----DVDD4V2</text>
</g>
<g font-size="1.7">
<text x="34.4" y="26.3">VBUS</text>
<text x="110.1" y="26.3">VCC_4V2</text>
<text x="53.7" y="34.3">4</text>
<text x="70.9" y="34.3">3</text>
<text x="74.9" y="30.5">1</text>
<text x="82.5" y="30.5">2</text>
<text x="103.9" y="33.4" transform="rotate(-90 103.9 33.4)">1</text>
<text x="113.5" y="33.4" transform="rotate(-90 113.5 33.4)">1</text>
<text x="144.3" y="31.4">DVDD4V2</text>
<text x="183" y="30.5">1</text>
<text x="198.3" y="30.5">5</text>
<text x="216.3" y="31.4">VCC3V3</text>
<text x="36.3" y="39.2" transform="rotate(-90 36.3 39.2)">1</text>
<text x="70.9" y="38.2">5</text>
<text x="92.3" y="39.2" transform="rotate(-90 92.3 39.2)">2</text>
<text x="103.9" y="39" transform="rotate(-90 103.9 39)">2</text>
<text x="113.5" y="39" transform="rotate(-90 113.5 39)">2</text>
<text x="183" y="36.3">3</text>
<text x="190.8" y="40.9" transform="rotate(-90 190.8 40.9)">2</text>
<text x="198.3" y="36.3">4</text>
<text x="53.7" y="42.1">1</text>
<text x="61.4" y="46.7" transform="rotate(-90 61.4 46.7)">2</text>
<text x="70.9" y="42.1">6</text>
<text x="92.3" y="44.8" transform="rotate(-90 92.3 44.8)">1</text>
<text x="106.2" y="46">GND</text>
<text x="36.3" y="48.7" transform="rotate(-90 36.3 48.7)">2</text>
<text x="42.5" y="49.9">GND</text>
<text x="36.3" y="56.6" transform="rotate(-90 36.3 56.6)">1</text>
<text x="34.8" y="71.1">GND</text>
<text x="36.3" y="66" transform="rotate(-90 36.3 66)">2</text>
<text x="59.9" y="71.1">GND</text>
<text x="94.7" y="71.1">GND</text>
<text x="32.7" y="101.6">VVBAT</text>
<text x="111" y="101.6">VDD_4V2</text>
<text x="67.2" y="105.7">1</text>
<text x="74.8" y="105.7">2</text>
<text x="84.6" y="105.7">1</text>
<text x="94.1" y="105.7">2</text>
<text x="65.3" y="113.5">5</text>
<text x="82.5" y="113.5">1</text>
<text x="165.9" y="111.3">VVBAT</text>
<text x="225.9" y="111.3">VDD_4V2</text>
<text x="65.3" y="117.3">4</text>
<text x="82.5" y="117.3">6</text>
<text x="187.3" y="115.1">VCC_4V2</text>
<text x="65.3" y="121.2">2</text>
<text x="82.5" y="121.2">3</text>
<text x="169.5" y="122.2" transform="rotate(-90 169.5 122.2)">3</text>
<text x="190.8" y="124.1" transform="rotate(-90 190.8 124.1)">1</text>
<text x="229.4" y="122.2" transform="rotate(-90 229.4 122.2)">3</text>
<text x="140" y="129.8">VBUS</text>
<text x="161.8" y="128.9">1</text>
<text x="201.8" y="129.8">VBUS</text>
<text x="221.7" y="128.9">1</text>
<text x="169.5" y="133.6" transform="rotate(-90 169.5 133.6)">2</text>
<text x="190.8" y="133.6" transform="rotate(-90 190.8 133.6)">2</text>
<text x="229.4" y="133.6" transform="rotate(-90 229.4 133.6)">2</text>
<text x="225.7" y="138.7">DVDD4V2</text>
<text x="167.2" y="146.4">V_BAT</text>
<text x="187.1" y="144.5">DVDD4V2</text>
<text x="222" y="173.4">Title</text>
<text x="222" y="179.2">Size</text>
<text x="229.8" y="179.2">Document Number</text>
<text x="229.8" y="175.3">T-SIM7000G</text>
<text x="285.7" y="179.2">Rev</text>
<text x="222" y="185">Date:</text>
<text x="224" y="181.1">B</text>
<text x="229.8" y="181.1">SIM7000X</text>
<text x="232.1" y="185">Monday, May 04, 2020</text>
<text x="260.6" y="185">Sheet</text>
<text x="270.3" y="185">4</text>
<text x="276.1" y="185">of</text>
<text x="281.9" y="185">4</text>
<text x="287.7" y="181.1">V1.6</text>
</g>
<g font-size="1.7" fill="#00007f">
<text x="77.3" y="28.7">1L2 1.5uH-DCR&lt;0.1R-3A</text>
<text x="186.7" y="27.9">U12</text>
<text x="56" y="32.5">U16</text>
<text x="104.3" y="34.5">1C4</text>
<text x="114" y="34.5">1C37</text>
<text x="44.4" y="38.3">1C9</text>
<text x="86.9" y="40.2">1R5</text>
<text x="92.7" y="40.2">1C10</text>
<text x="98.5" y="40.2">1R4</text>
<text x="104.3" y="38.3">22uF_10V</text>
<text x="114" y="38.3">22uF_10V</text>
<text x="162.2" y="36.4">R44</text>
<text x="171.9" y="36.4">10K</text>
<text x="206.6" y="36.4">C28</text>
<text x="206.6" y="40.2">100nF</text>
<text x="36.7" y="42.2">1R9</text>
<text x="36.7" y="46">100K</text>
<text x="42.5" y="42.2">22uF_10V</text>
<text x="63.8" y="48">JW52222</text>
<text x="86.9" y="44.1">10K</text>
<text x="92.7" y="44.1">47pF120K_1%</text>
<text x="158.4" y="42.2">C27</text>
<text x="158.4" y="46">100nF</text>
<text x="193.1" y="42.2">ME6217-3.3V</text>
<text x="36.7" y="59.5">1R18</text>
<text x="96.6" y="55.7">1R12</text>
<text x="96.6" y="59.5">20K_1%</text>
<text x="36.7" y="63.4">100K</text>
<text x="69.6" y="103.9">1L1 4.7uH/3A</text>
<text x="86.9" y="103.9">D6</text>
<text x="90.8" y="103.9">SS34</text>
<text x="50.2" y="109.7">R67</text>
<text x="50.2" y="113.6">10K</text>
<text x="67.6" y="111.7">U11</text>
<text x="96.6" y="113.6">R61</text>
<text x="36.7" y="117.4">C34</text>
<text x="44.4" y="117.4">C33</text>
<text x="96.6" y="117.4">120K /1%</text>
<text x="36.7" y="121.3">10uF</text>
<text x="44.4" y="121.3">1uF</text>
<text x="67.6" y="125.2">TCS9208</text>
<text x="104.3" y="123.2">C32</text>
<text x="114" y="123.2">C17</text>
<text x="119.8" y="123.2">1R6</text>
<text x="119.8" y="125.2">100K</text>
<text x="175" y="125.2">Q7</text>
<text x="233.6" y="125.2">Q5</text>
<text x="96.6" y="127.1">R66</text>
<text x="96.6" y="131">20K_1%</text>
<text x="104.3" y="127.1">22uF_10V</text>
<text x="114" y="127.1">0.1uF</text>
<text x="150.6" y="129">R49</text>
<text x="156.4" y="129">100R</text>
<text x="175" y="127.5">NCE3401AY</text>
<text x="194.3" y="127.1">D8</text>
<text x="194.3" y="129.4">SS34</text>
<text x="210.5" y="129">R47</text>
<text x="216.3" y="129">100R</text>
<text x="231.7" y="131">NCE3401AY</text>
</g>
<g font-size="1.7" fill="#003f7f">
<text x="57" y="35.6">IN</text>
<text x="65.7" y="35.6">SW</text>
<text x="186.3" y="31.7">IN</text>
<text x="192.3" y="31.7">OUT</text>
<text x="64.9" y="39.4">POK</text>
<text x="186.3" y="37.5">EN</text>
<text x="192" y="37.6" transform="rotate(-90 192 37.6)">GND</text>
<text x="193.7" y="37.5">BP</text>
<text x="57" y="43.3">EN</text>
<text x="62.7" y="43.4" transform="rotate(-90 62.7 43.4)">GND</text>
<text x="66.4" y="43.3">FB</text>
<text x="68.6" y="118.6">EN</text>
<text x="68.6" y="114.7">IN</text>
<text x="77.6" y="118.6">NC</text>
<text x="78.1" y="114.7">LX</text>
<text x="68.6" y="122.4">GND</text>
<text x="78" y="122.4">FB</text>
</g>
<g font-size="1.7" fill="#00f">
<text x="171" y="125.3" transform="rotate(-90 171 125.3)">D</text>
<text x="230.9" y="125.3" transform="rotate(-90 230.9 125.3)">D</text>
<text x="166" y="129.5" transform="rotate(-90 166 129.5)">G</text>
<text x="171" y="130.9" transform="rotate(-90 171 130.9)">S</text>
<text x="225.8" y="129.5" transform="rotate(-90 225.8 129.5)">G</text>
<text x="230.9" y="130.9" transform="rotate(-90 230.9 130.9)">S</text>
</g>
<text font-size="1.7" fill="#003f00" x="175" y="129.8">SOT-23</text>
<g font-size="1.4">
<text x="30.9" y="1.4">5</text>
<text x="88.9" y="1.4">4</text>
<text x="146.8" y="1.4">3</text>
<text x="204.7" y="1.4">2</text>
<text x="262.6" y="1.4">1</text>
<text x=".5" y="26.1">D</text>
<text x="292.1" y="26.1">D</text>
<text x=".5" y="71.9">C</text>
<text x="292.1" y="71.9">C</text>
<text x=".5" y="117.8">B</text>
<text x="292.1" y="117.8">B</text>
<text x=".5" y="163.6">A</text>
<text x="292.1" y="163.6">A</text>
<text x="30.9" y="186.8">5</text>
<text x="88.9" y="186.8">4</text>
<text x="146.8" y="186.8">3</text>
<text x="204.7" y="186.8">2</text>
<text x="262.6" y="186.8">1</text>
</g>
</svg>
